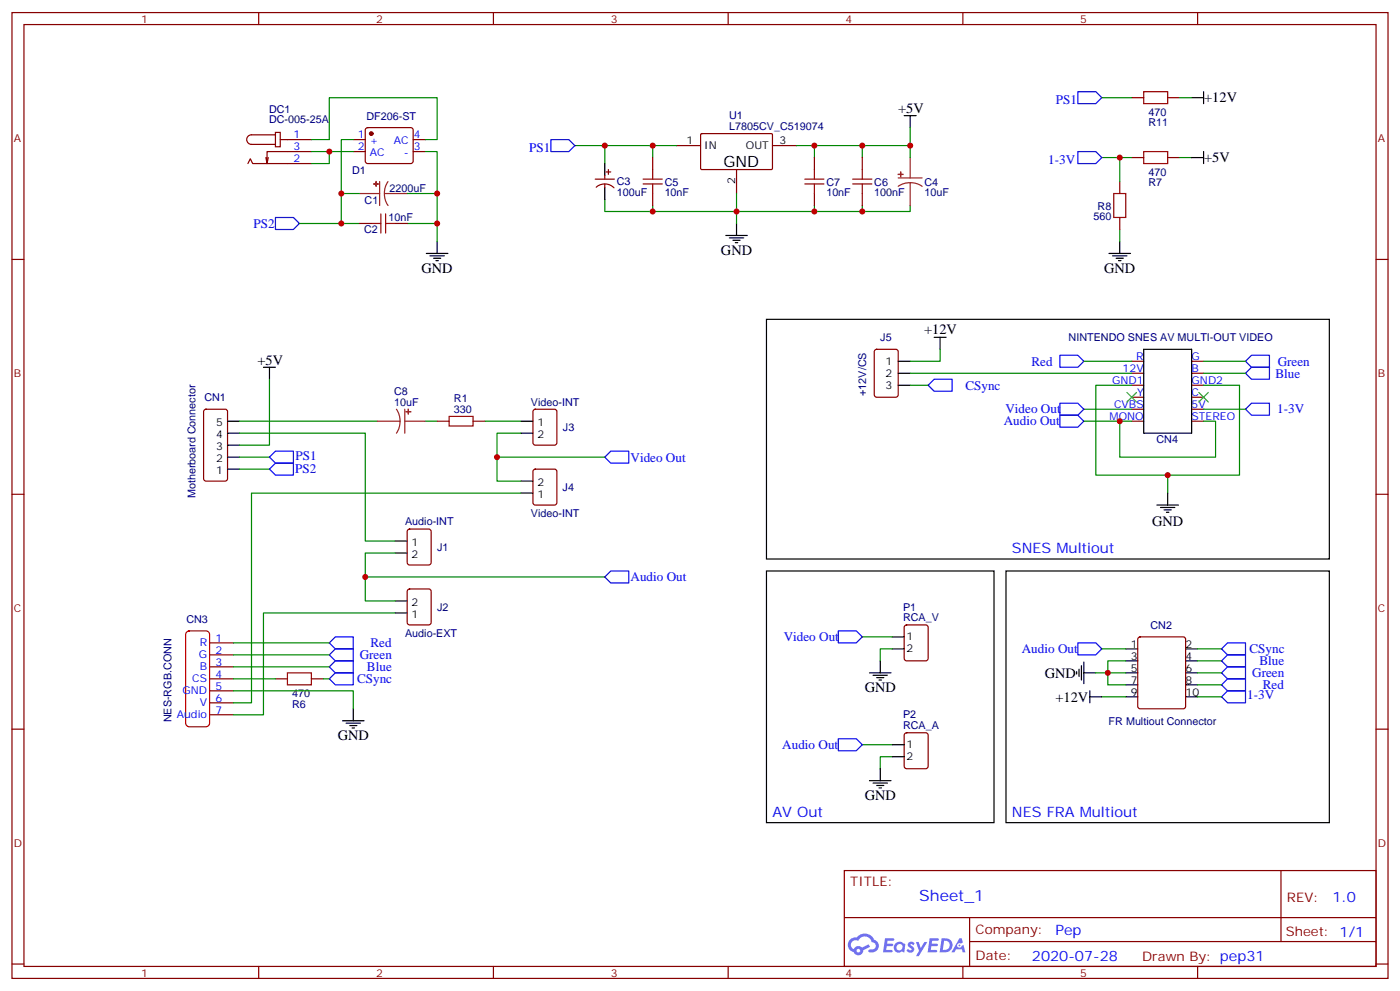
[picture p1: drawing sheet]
<svg xmlns="http://www.w3.org/2000/svg" width="412mm" height="292mm" viewBox="0 0 412 292" stroke-linecap="round" stroke-linejoin="round" font-family="sans-serif">
<g fill="none" stroke="#870000" stroke-width=".35">
<path d="M3.5 3.7h405.4v284.3h-405.4zM7.1 7.2h398.2v277.3h-398.2zM76.2 3.7v3.5M145.3 3.7v3.5M214.5 3.7v3.5M283.6 3.7v3.5M352.8 3.7v3.5M3.5 76.4h3.6M405.3 76.4h3.6M3.5 145.5h3.6M405.3 145.5h3.6M3.5 214.7h3.6"/>
<path d="M405.3 214.7h3.6M248.7 256.3h156.6v28.2h-156.6zM377.3 256.3v20.9M248.7 270.1h156.5M285.6 277.2h119.6M285.6 270.1v14.2M3.5 283.8h3.6M76.2 284.5v3.5M145.3 284.5v3.5M214.5 284.5v3.5M283.6 284.5v3.5M352.8 284.5v3.5"/>
<path d="M405.3 283.8h3.6"/>
</g>
<g fill="#5487ff">
<path d="M267.7 277.5a1.22 1.22 0 0 1 1.7 .2l-.4 .6a.47 .47 0 0 0-.3-.4 .47 .47 0 0 0-.5 .2l.1 .2a1.14 1.14 0 0 1 .8 1.8 1.14 1.14 0 0 1-1.9 0l-.2-.2 .5-.6 .7 .5a.29 .29 0 0 0 .3-.3 .29 .29 0 0 0-.2-.3 1.04 1.04 0 0 1-.6-1.7z"/>
<path d="M260.7 276.2h2.4l.3 .2-.2 .5-1.8 .1-.1 .8h1.5l.3 .4-.3 .4h-1.6l-.2 1.1h1.7l.2 .3-.2 .3-2.6 .1z"/>
<path d="M273.8 276.2h2.4l.3 .2-.1 .5-1.8 .1-.2 .8h1.6l.3 .4-.4 .4-1.6-.1-.1 1.1 1.7 .1 .2 .3-.2 .3-2.6 .1z"/>
<path d="M282.6 276.2h.7l.3 1.3-.6 .3a.69 .69 0 0 0-1 .3 .69 .69 0 0 0 .4 .9 .69 .69 0 0 0 .9-.6l.5-.2 .6 2.2h-.8l-.2-.9h-1.8l-.5 .9h-.8z"/>
<path d="M269.8 277.3h.8l.6 1.8 1.1-1.8h.9l-2.6 4.2h-.8l.9-1.5z"/>
<path d="M277.4 276.2l-.6 4.2h1.3a2.11 2.11 0 0 0 2.5-2.1 2.11 2.11 0 0 0-2.5-2.1zM278.1 277a1.39 1.39 0 0 1 1.7 1.4 1.39 1.39 0 0 1-1.8 1.2h-.3z"/>
<path d="M263.7 277.8a1.54 1.54 0 0 0-.1 2.2 1.54 1.54 0 0 0 2.2 .1l.6 .3 .3-2.3-.2-.3h-.4a1.49 1.49 0 0 0-2.4 0zM264 278.8a.94 .94 0 0 1 1.8 0 .94 .94 0 0 1-1.8 0z"/>
<path d="M250.4 276.6a2.18 2.18 0 0 0 1.1 3.7 1.44 1.44 0 0 0 1.6 .9 1.44 1.44 0 0 0 1.2-1.4l2-1.1-.5-.7-1.9 1a1.47 1.47 0 0 0-2.4 .4 1.39 1.39 0 0 1-.7-1.9 1.39 1.39 0 0 1 2-.5 2.12 2.12 0 0 1 2.2-1.3 2.12 2.12 0 0 1 1.9 1.7 1.14 1.14 0 0 1 1.1 1.4 1.14 1.14 0 0 1-1.7 .7 .43 .43 0 0 0-.5 .4 .43 .43 0 0 0 .4 .5 1.98 1.98 0 0 0 2.5-1.2 1.98 1.98 0 0 0-1.2-2.6 3.1 3.1 0 0 0-5.3-.6l-.9 .1zM252.3 279.9a.55 .55 0 0 1 1.1 0 .55 .55 0 0 1-1.1 0z"/>
<circle cx="282.6" cy="278.3" r=".26"/>
</g>
<g fill="none" stroke="#000" stroke-width=".35">
<path d="M266.3 34h3.6M268.1 34v3.6M351 28.8h3.5M354.5 27v3.5M178.2 48.2v3.5M178.2 55.2v3.5M351 46.4h3.5M354.5 44.6v3.6M125.6 74.6h6.3M126.6 75.3h4.3M127.7 76h2.1M128.4 76.7h.7"/>
<path d="M128.8 71.1v3.5M213.8 69.3h6.3M214.8 70h4.3M215.9 70.7h2.1M216.6 71.4h.7M217 65.8v3.5M326.7 74.6h6.3M327.7 75.3h4.3M328.8 76h2.1M329.5 76.7h.7M329.8 71.1v3.5M225.8 94h165.8v70.6h-165.8z"/>
<path d="M275.2 99.3h3.5M276.9 99.3v3.5M77.6 108.1h3.5M79.4 108.1v3.6M264.6 113.4h3.5M264.6 106.4h3.5M264.6 109.9h3.5M336.9 102.8h14.1v24.7h-14.1zM67 138.1h3.6M67 134.6h3.6M67 131.1h3.6M67 127.5h3.6"/>
<path d="M67 124h3.6M153.5 127.5h3.5M153.5 124h3.5M116.4 159.3h3.5M153.5 145.2h3.5M153.5 141.6h3.5M340.8 148.7h6.3M341.8 149.4h4.3M342.9 150.1h2.1M343.6 150.8h.7M344 145.2v3.5M116.4 162.8h3.5"/>
<path d="M116.4 176.9h3.5M225.8 168.1h67v74.1h-67zM296.3 168.1h95.3v74.1h-95.3zM116.4 180.4h3.5M256.1 198.1h6.4M257.2 198.8h4.2M258.2 199.5h2.1M259.3 194.6v3.5M262.8 187.5h3.5M262.8 191h3.5M317.1 197.7v.7M317.9 197v2.1"/>
<path d="M318.6 196v4.2M319.3 198.1h3.5M319.3 194.9v6.4M331.6 198.1h3.5M331.6 191h3.5M331.6 194.6h3.5M349.2 198.1h3.6M349.2 191h3.6M349.2 194.6h3.6M100.9 212.2h6.3M102 212.9h4.2M103 213.6h2.1"/>
<path d="M103.7 214.3h.7M104.1 208.7v3.5M258.9 200.2h.7M262.8 219.3h3.5M321 205.1h3.6M321 203.4v3.5M331.6 201.6h3.5M331.6 205.1h3.5M349.2 201.6h3.6M349.2 205.1h3.6M256.1 229.8h6.4M257.2 230.5h4.2"/>
<path d="M258.2 231.2h2.1M258.9 232h.7M259.3 226.3v3.5M262.8 222.8h3.5"/>
</g>
<g fill="none" stroke="#870000" stroke-width=".35">
<path d="M81.1 39h1.4v4.2h-1.4zM81.1 39.7h-7a1.41 1.41 0 0 0-1.4 1.4 1.41 1.41 0 0 0 1.4 1.4h7M107.8 37.8l.5-.2h12.7l.5 .2 .2 .5-.1 9.4-.6 .5-13-.1-.4-.7v-9.1zM206.4 39.5l.3-.2 20.7 .1 .1 .3v10l-.3 .2h-20.7l-.1-.3zM333.4 28.8h3.5M344 28.8h3.5M73 48.2l.7-1.5 .7 1.5h17.3M79 46.4l-.3 1.8M82.5 41.1h9.2M91.7 44.6h-13v3.6l-.4-1.8M104.1 41.1h3.5M104.1 44.6h3.5"/>
<path d="M121.7 41.1h3.5M121.7 44.6h3.5M175.3 52.7h5.7M175.6 55.1a3.8 3.8 0 0 1 5.3 .2M178.2 51.7v1M178.2 54.2v1M178.5 50.6h1.4M179.2 49.9v1.4M192.3 46.4v3.5M192.3 57v3.5M199.3 42.9h7.1M217 49.9v7.1"/>
<path d="M227.5 42.9h7.1M239.9 46.4v3.5M239.9 57v3.5M254 46.4v3.5M254 57v3.5M329.8 53.4v3.6M333.4 46.4h3.5M344 46.4h3.5M105.8 65.8h3.6M116.4 65.8h3.5M329.8 64v3.6M257.8 103l.4-.2h5.7l.6 .5 .1 12.9-.5 .7h-5.9l-.6-.4-.1-13z"/>
<path d="M333.4 106.4h3.5M333.4 109.9h3.5M333.4 113.4h3.5M333.4 116.9h3.5M351 106.4h3.5M351 109.9h3.5M351 113.4h3.5M351 116.9h3.5M60.2 120.7l.5-.2h5.6l.7 .4v20l-.4 .7h-5.9l-.7-.4v-20zM128.8 124h3.5M139.3 124h3.6M157.2 120.7l.5-.2h5.6l.7 .4v9.5l-.4 .6-5.9 .1-.7-.5v-9.4z"/>
<path d="M157.2 138.3l.5-.2h5.6l.7 .4v9.5l-.4 .6-5.9 .1-.7-.5v-9.4zM333.4 120.5h3.5M333.4 124h3.5M351 120.5h3.5M351 124h3.5M120.2 156l.4-.2h5.7l.6 .4 .1 9.4-.5 .7h-5.9l-.6-.4-.1-9.4zM120.2 173.6l.4-.2h5.7l.6 .4 .1 9.5-.5 .6-5.9 .1-.6-.5-.1-9.4zM61.7 199.8h7.1M61.7 189.3h7.1M61.7 192.8h7.1M61.7 196.3h7.1M81.1 199.8h3.6"/>
<path d="M91.7 199.8h3.5M266.6 184.2l.5-.2h5.6l.6 .4 .1 9.5-.5 .6-5.8 .1-.7-.5-.1-9.4zM335.4 187.7l.4-.2h12.7l.7 .4v20.1l-.4 .6-13 .1-.6-.5-.1-20zM61.7 203.4h7.1M61.7 206.9h7.1M61.7 210.4h7.1M266.6 215.9l.5-.2h5.6l.6 .5 .1 9.4-.5 .7h-5.8l-.7-.5-.1-9.4z"/>
</g>
<g fill="none" stroke="#008700" stroke-width=".35">
<path d="M268.1 37.6v5.3h-33.5M324.6 28.8h8.8M347.5 28.8h3.5M91.7 41.1h5.3v-12.3h31.8v12.3h-3.6M91.7 44.6h12.4M97 44.6v3.6h-5.3M100.5 57h5.3M104.1 41.1h-3.6v24.7h-12.3M119.9 57h8.9M125.2 44.6h3.6v26.5M169.3 42.9h8.9M178.2 58.7v3.6h89.9v-1.8"/>
<path d="M192.3 42.9v3.5M199.3 42.9h-21.1v5.3M217 57v8.8M239.9 42.9v3.5M254 42.9v3.5M268.1 42.9v3.5M324.6 46.4h8.8M329.8 46.4v7M347.5 46.4h3.5M100.5 65.8h5.3M119.9 65.8h8.9M192.3 60.5v1.8"/>
<path d="M239.9 60.5v1.8M254 60.5v1.8M329.8 67.6v3.5M79.4 111.7v19.4h-8.8M268.1 109.9h65.3M268.1 113.4h5.3M276.9 102.8v3.6h-8.8M319.3 106.4h14.1M333.4 113.4h-10.6v26.5h21.2v5.3M354.5 113.4h10.6v26.5h-21.1M354.5 106.4h12.4M354.5 109.9h12.4"/>
<path d="M70.6 127.5h37v31.8h8.8M70.6 134.6h8.8M70.6 138.1h8.8M70.6 124h40.5M125.2 124h3.6M142.9 124h10.6M146.4 134.6v7h7.1M153.5 127.5h-7.1v7.1h31.8M319.3 124h14.1M319.3 120.5h14.1M329.8 124v10.6h28.3v-10.6h-3.6M354.5 120.5h12.4"/>
<path d="M153.5 145.2h-79.4v61.7h-5.3M107.6 169.9v7h8.8M116.4 162.8h-8.8v7.1h70.6M68.8 189.3h28.2M68.8 192.8h28.2M68.8 196.3h28.2M68.8 199.8h12.3M95.2 199.8h1.8M116.4 180.4h-38.8v30h-8.8M254 187.5h8.8M262.8 191h-3.5v3.6M322.8 198.1h8.8"/>
<path d="M324.6 191h7M331.6 194.6h-5.3v7h5.3M352.8 191h7M352.8 198.1h7M352.8 194.6h7M68.8 203.4h35.3v5.3M254 219.3h8.8M324.6 205.1h7M352.8 205.1h7M352.8 201.6h7M262.8 222.8h-3.5v3.5"/>
</g>
<g fill="none" stroke="#00f" stroke-width=".35">
<path d="M317.5 27h5.3l1.8 1.8-1.8 1.7h-5.3zM162.3 41.1h5.3l1.7 1.8-1.7 1.7h-5.3zM317.5 44.6h5.3l1.8 1.8-1.8 1.8h-5.3zM81.1 64h5.3l1.8 1.8-1.8 1.8h-5.3zM275.2 111.7h5.3v3.5h-5.3l-1.8-1.8zM312.2 104.6h5.3l1.8 1.8-1.8 1.7h-5.3zM312.2 118.7h5.3l1.8 1.8-1.8 1.7h-5.3zM366.9 106.4l1.8-1.8h5.2v3.5h-5.2zM366.9 109.9l1.8-1.8h5.2v3.6h-5.2zM79.4 134.6l1.7-1.8h5.3v3.5h-5.3zM81.1 136.3h5.3v3.6h-5.3l-1.7-1.8zM178.2 134.6l1.7-1.8h5.3v3.5h-5.3z"/>
<path d="M312.2 122.2h5.3l1.8 1.8-1.8 1.8h-5.3zM366.9 120.5l1.8-1.8h5.2v3.5h-5.2zM178.2 169.9l1.7-1.8h5.3v3.5h-5.3zM97 192.8l1.8-1.8h5.3v3.6h-5.3zM97 199.8l1.8-1.7h5.3v3.5h-5.3zM97 196.3l1.8-1.7h5.3v3.5h-5.3zM98.8 187.5h5.3v3.5h-5.3l-1.8-1.7zM246.9 185.7h5.3l1.8 1.8-1.8 1.8h-5.3zM317.5 189.3h5.3l1.8 1.7-1.8 1.8h-5.3zM359.8 194.6l1.8-1.8h5.3v3.5h-5.3zM359.8 198.1l1.8-1.8h5.3v3.5h-5.3zM359.8 191l1.8-1.7h5.3v3.5h-5.3z"/>
<path d="M361.6 199.8h5.3v3.6h-5.3l-1.8-1.8zM246.9 217.5h5.3l1.8 1.8-1.8 1.7h-5.3zM359.8 205.1l1.8-1.7h5.3v3.5h-5.3z"/>
</g>
<g fill="none" stroke="#a10000" stroke-width=".35">
<path d="M336.9 27h7.1v3.5h-7.1zM189.4 54.2h5.7M189.4 52.7h5.7M192.3 49.9v2.8M192.3 54.2v2.8M237.1 54.2h5.6M237.1 52.7h5.6M239.9 49.9v2.8M239.9 54.2v2.8M251.2 54.2h5.6M251.2 52.7h5.6M254 49.9v2.8"/>
<path d="M254 54.2v2.8M328.1 57h3.5v7h-3.5zM336.9 44.6h7.1v3.6h-7.1zM109.4 65.8h2.8M112.2 63v5.6M113.6 63v5.6M113.6 65.8h2.8M132.3 122.6h7v2.8h-7zM84.7 198.1h7v3.5h-7z"/>
</g>
<path d="M332 115.5l2.8 2.9M334.8 115.5l-2.8 2.9M353.1 115.5l2.9 2.9M356 115.5l-2.9 2.9" fill="none" stroke="#3c3" stroke-width=".35"/>
<g fill="none" stroke="#8c2424" stroke-width=".35">
<path d="M105.8 57h6M111.8 53.4v7.1M113.2 57l.3 1.8 .8 1.7M113.2 57h6.7M114.3 53.4l-.8 1.7-.3 1.9M264.6 52.4h7M268.1 53.8l1.9 .2 1.6 .9M268.1 53.8l-1.8 .2-1.7 .9M268.1 46.4v6M268.1 53.8v6.7M111.1 124h6.7M116.8 120.5l.8 1.7 .2 1.8"/>
<path d="M117.8 124l-.2 1.9-.8 1.6M119.2 124h6M119.2 120.5v7"/>
</g>
<g fill="#8c2424" stroke="#8c2424" stroke-width=".35">
<path d="M110.8 53.4v1.5z"/>
<path d="M110.1 54.2h1.4z"/>
<path d="M120.3 120.5v1.4z"/>
<path d="M119.6 121.2h1.4z"/>
<path d="M264.6 51.3l1.4 .1z"/>
<path d="M265.3 50.6v1.4z"/>
</g>
<circle cx="109.4" cy="39.3" r=".53" fill="#870000" stroke="#870000" stroke-width=".35"/>
<path d="M54.9 186.2l.8-.5h5l.6 .2 .4 .6v26.4l-.2 .6-.5 .4-5.3 .1-.6-.3-.4-.5v-26.4z" fill="none" stroke="#c00" stroke-width=".35"/>
<g fill="#c00">
<circle cx="192.3" cy="42.9" r=".88"/>
<circle cx="254" cy="62.3" r=".88"/>
<circle cx="192.3" cy="62.3" r=".88"/>
<circle cx="239.9" cy="62.3" r=".88"/>
<circle cx="178.2" cy="42.9" r=".88"/>
<circle cx="326.3" cy="198.1" r=".88"/>
<circle cx="344" cy="139.9" r=".88"/>
<circle cx="329.8" cy="124" r=".88"/>
<circle cx="97" cy="44.6" r=".88"/>
<circle cx="100.5" cy="57" r=".88"/>
<circle cx="128.8" cy="57" r=".88"/>
<circle cx="100.5" cy="65.8" r=".88"/>
<circle cx="128.8" cy="65.8" r=".88"/>
<circle cx="217" cy="62.3" r=".88"/>
<circle cx="254" cy="42.9" r=".88"/>
<circle cx="239.9" cy="42.9" r=".88"/>
<circle cx="268.1" cy="42.9" r=".88"/>
<circle cx="107.6" cy="169.9" r=".88"/>
<circle cx="146.4" cy="134.6" r=".88"/>
<circle cx="329.8" cy="46.4" r=".88"/>
</g>
<text font-size="4.6" x="213.1" y="49.2">GND</text>
<text font-size="4.6" fill="#00f" x="270.8" y="265.3">Sheet_1</text>
<g font-size="4.2">
<text x="264.6" y="33.3">+5V</text>
<text x="354.7" y="30.1">+12V</text>
<text x="354.7" y="47.8">+5V</text>
<text x="212.4" y="75">GND</text>
<text x="124.2" y="80.3">GND</text>
<text x="325.3" y="80.3">GND</text>
<text x="272.2" y="98.4">+12V</text>
<text x="75.8" y="107.4">+5V</text>
<text x="339.4" y="154.8">GND</text>
<text x="254.7" y="203.7">GND</text>
<text x="307.8" y="199.5">GND</text>
<text x="310.9" y="206.6">+12V</text>
<text x="99.5" y="217.8">GND</text>
<text x="254.7" y="235.5">GND</text>
</g>
<g font-size="4.2" fill="#00f">
<text x="298.1" y="162.8">SNES Multiout</text>
<text x="227.5" y="240.4">AV Out</text>
<text x="298.1" y="240.4">NES FRA Multiout</text>
<text x="392.5" y="265.6">1.0</text>
<text x="310.9" y="275.1">Pep</text>
<text x="304" y="282.9">2020-07-28</text>
</g>
<g font-size="3.9" fill="#00f">
<text x="311.1" y="30.5">PS1</text>
<text x="155.8" y="44.6">PS1</text>
<text x="308.8" y="48.2">1-3V</text>
<text x="74.7" y="67.1">PS2</text>
<text x="303.9" y="107.6">Red</text>
<text x="376.4" y="107.6">Green</text>
<text x="375.7" y="111.1">Blue</text>
<text x="284.4" y="114.8">CSync</text>
<text x="295.7" y="125.2">Audio Out</text>
<text x="296.2" y="121.7">Video Out</text>
<text x="376.2" y="121.7">1-3V</text>
<text x="87.1" y="135.3">PS1</text>
<text x="185.7" y="135.9">Video Out</text>
<text x="87" y="139.3">PS2</text>
<text x="185.7" y="171.2">Audio Out</text>
<text x="109.1" y="190.5">Red</text>
<text x="230.9" y="188.7">Video Out</text>
<text x="106" y="194.1">Green</text>
<text x="108.1" y="197.6">Blue</text>
<text x="301" y="192.2">Audio Out</text>
<text x="368.1" y="192.2">CSync</text>
<text x="371" y="195.8">Blue</text>
<text x="105.2" y="201.1">CSync</text>
<text x="368.9" y="199.3">Green</text>
<text x="372" y="202.9">Red</text>
<text x="367.4" y="205.8">1-3V</text>
<text x="230.4" y="220.6">Audio Out</text>
</g>
<g font-size="3.9" fill="#800">
<text x="250.5" y="260.9">TITLE:</text>
<text x="379.1" y="265.6">REV:</text>
<text x="287.4" y="275.1">Company:</text>
<text x="378.7" y="275.7">Sheet: 1/1</text>
<text x="287.4" y="282.8">Date:</text>
<text x="336.4" y="282.8">Drawn By: pep31</text>
</g>
<g font-size="3.2" fill="#800">
<text x="41.6" y="6.7">1</text>
<text x="110.8" y="6.7">2</text>
<text x="179.9" y="6.7">3</text>
<text x="249.1" y="6.7">4</text>
<text x="318.2" y="6.7">5</text>
<text x="4.1" y="41.8">A</text>
<text x="405.9" y="41.8">A</text>
<text x="4.1" y="110.9">B</text>
<text x="405.9" y="110.9">B</text>
<text x="4.1" y="180.1">C</text>
<text x="405.9" y="180.1">C</text>
<text x="4.1" y="249.2">D</text>
<text x="405.9" y="249.2">D</text>
<text x="41.6" y="287.5">1</text>
<text x="110.8" y="287.5">2</text>
<text x="179.9" y="287.5">3</text>
<text x="249.1" y="287.5">4</text>
<text x="318.2" y="287.5">5</text>
</g>
<g font-size="3.2" fill="#000080">
<text x="79.3" y="33.2">DC1</text>
<text x="107.9" y="35.2">DF206-ST</text>
<text x="214.8" y="35.1">U1</text>
<text x="338.3" y="34">470</text>
<text x="79.3" y="36.3">DC-005-25A</text>
<text x="214.8" y="38.3">L7805CV_C519074</text>
<text x="338.3" y="37.2">R11</text>
<text x="103.7" y="51.1">D1</text>
<text x="338.3" y="51.7">470</text>
<text x="107.4" y="59.9">C1</text>
<text x="114.8" y="56.4">2200uF</text>
<text x="181.7" y="57.8">100uF</text>
<text x="181.7" y="54.6">C3</text>
<text x="195.8" y="57.7">10nF</text>
<text x="195.8" y="54.6">C5</text>
<text x="243.4" y="57.7">10nF</text>
<text x="243.4" y="54.6">C7</text>
<text x="257.5" y="57.7">100nF</text>
<text x="257.5" y="54.6">C6</text>
<text x="272.3" y="57.7">10uF</text>
<text x="272.3" y="54.6">C4</text>
<text x="338.3" y="54.8">R7</text>
<text x="114.4" y="65.1">10nF</text>
<text x="322.1" y="64.8">560</text>
<text x="323.3" y="61.7">R8</text>
<text x="107.3" y="68.7">C2</text>
<text x="259.3" y="100.5">J5</text>
<text x="314.8" y="100.5">NINTENDO SNES AV MULTI-OUT VIDEO</text>
<text x="60.2" y="118.1">CN1</text>
<text x="116.1" y="119.4">10uF</text>
<text x="116.1" y="116.2">C8</text>
<text x="133.7" y="118.3">R1</text>
<text x="156.4" y="119.4">Video-INT</text>
<text x="255.2" y="116.5" transform="rotate(-90 255.2 116.5)">+12V/CS</text>
<text x="133.7" y="121.5">330</text>
<text x="165.8" y="126.9">J3</text>
<text x="340.7" y="130.5">CN4</text>
<text x="57.6" y="146.7" transform="rotate(-90 57.6 146.7)">Motherboard Connector</text>
<text x="165.7" y="144.5">J4</text>
<text x="119.3" y="154.7">Audio-INT</text>
<text x="156.4" y="152.2">Video-INT</text>
<text x="128.8" y="162.2">J1</text>
<text x="128.8" y="179.8">J2</text>
<text x="266" y="179.7">P1</text>
<text x="54.9" y="183.4">CN3</text>
<text x="266" y="182.9">RCA_V</text>
<text x="338.9" y="185">CN2</text>
<text x="119.3" y="187.5">Audio-EXT</text>
<text x="86" y="205.1">470</text>
<text x="86" y="208.3">R6</text>
<text x="50.5" y="212.7" transform="rotate(-90 50.5 212.7)">NES-RGB.CONN</text>
<text x="266" y="214.7">RCA_A</text>
<text x="266" y="211.5">P2</text>
<text x="326.6" y="213.4">FR Multiout Connector</text>
</g>
<g font-size="3.2" fill="#00f">
<text x="86.4" y="40.7">1</text>
<text x="105.4" y="40.7">1</text>
<text x="121.9" y="40.7">4</text>
<text x="86.4" y="47.8">2</text>
<text x="86.4" y="44.3">3</text>
<text x="105.4" y="44.3">2</text>
<text x="108.9" y="42.5">+</text>
<text x="108.9" y="46">AC</text>
<text x="116" y="42.5">AC</text>
<text x="119" y="46">-</text>
<text x="121.9" y="44.3">3</text>
<text x="334.7" y="106">R</text>
<text x="351" y="106">G</text>
<text x="327.6" y="113.1">GND1</text>
<text x="330.7" y="109.5">12V</text>
<text x="351" y="109.5">B</text>
<text x="351" y="113.1">GND2</text>
<text x="335" y="116.6">Y</text>
<text x="351" y="116.6">C</text>
<text x="326.9" y="123.6">MONO</text>
<text x="328.2" y="120.1">CVBS</text>
<text x="351" y="120.1">5V</text>
<text x="351" y="123.6">STEREO</text>
<text x="58.8" y="190.3">R</text>
<text x="63.5" y="188.9">1</text>
<text x="58.6" y="193.9">G</text>
<text x="58.9" y="197.4">B</text>
<text x="63.5" y="192.4">2</text>
<text x="63.5" y="196">3</text>
<text x="56.6" y="200.9">CS</text>
<text x="63.5" y="199.5">4</text>
<text x="63.5" y="203">5</text>
<text x="53.7" y="204.4">GND</text>
<text x="58.9" y="208">V</text>
<text x="63.5" y="206.6">6</text>
<text x="52.1" y="211.5">Audio</text>
<text x="63.5" y="210.1">7</text>
</g>
<g font-size="3.2">
<text x="202.2" y="42.5">1</text>
<text x="207.4" y="43.9">IN</text>
<text x="219.7" y="43.9">OUT</text>
<text x="229.7" y="42.5">3</text>
<text x="216.6" y="54.1" transform="rotate(-90 216.6 54.1)">2</text>
<text x="260.8" y="107.4">1</text>
<text x="260.8" y="110.9">2</text>
<text x="260.8" y="114.5">3</text>
<text x="63.7" y="125.4">5</text>
<text x="158.3" y="125.4">1</text>
<text x="63.7" y="128.9">4</text>
<text x="158.3" y="128.9">2</text>
<text x="63.7" y="136">2</text>
<text x="63.7" y="132.5">3</text>
<text x="63.7" y="139.5">1</text>
<text x="158.3" y="143.1">2</text>
<text x="158.3" y="146.6">1</text>
<text x="121.2" y="160.7">1</text>
<text x="121.2" y="164.2">2</text>
<text x="121.2" y="178.3">2</text>
<text x="121.2" y="181.9">1</text>
<text x="267.1" y="188.6">1</text>
<text x="333.1" y="190.7">1</text>
<text x="349.2" y="190.7">2</text>
<text x="267.1" y="192.1">2</text>
<text x="333.1" y="194.2">3</text>
<text x="333.1" y="197.7">5</text>
<text x="349.2" y="194.2">4</text>
<text x="349.2" y="197.7">6</text>
<text x="333.1" y="201.3">7</text>
<text x="349.2" y="201.3">8</text>
<text x="333.1" y="204.8">9</text>
<text x="349.2" y="204.8">10</text>
<text x="267.1" y="220.3">1</text>
<text x="267.1" y="223.8">2</text>
</g>
</svg>
